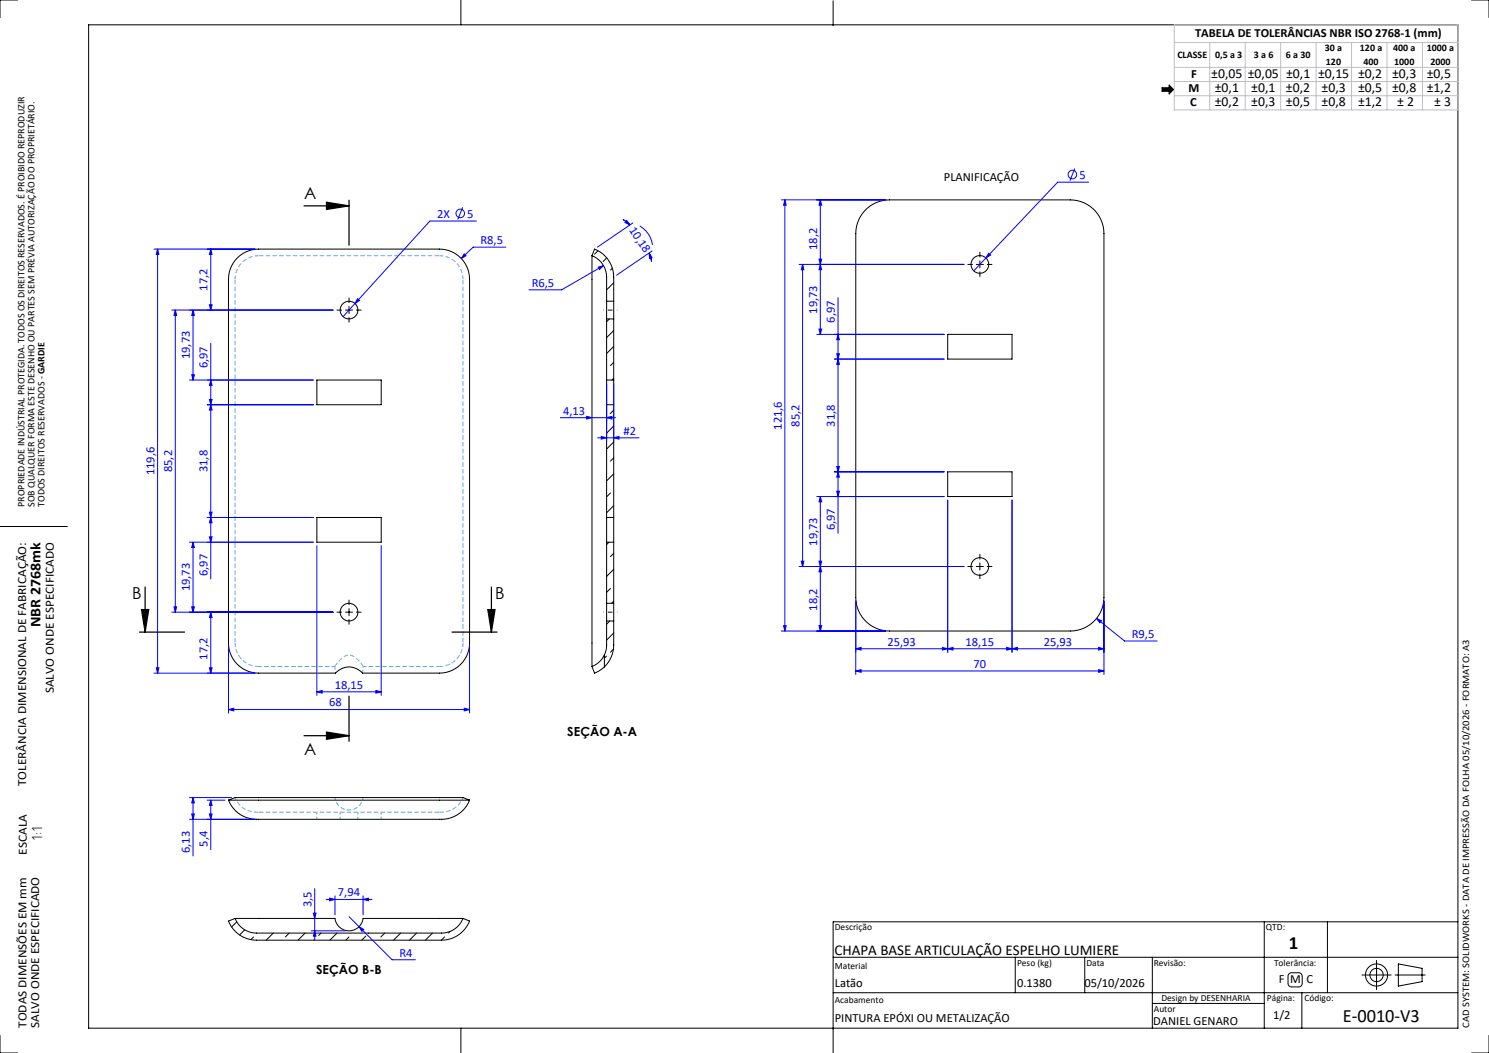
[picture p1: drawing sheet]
<svg xmlns="http://www.w3.org/2000/svg" width="420mm" height="297mm" viewBox="0 0 420 297" stroke-linecap="round" stroke-linejoin="round" font-family="sans-serif">
<path d="M102.4 188a6.4 6.4 0 0 0-4-3.3 6.3 6.3 0 0 0-3.9 3.3" fill="none" stroke="#53a9ff" stroke-width=".28" stroke-dasharray="1.3 .6" stroke-dashoffset=".1" stroke-linecap="butt"/>
<path d="M72.9 72.1a6.6 6.6 0 0 0-6.6 6.7M130.6 78.8a6.6 6.6 0 0 0-6.7-6.7M66.3 181.4a6.6 6.6 0 0 0 6.6 6.6M123.9 188a6.6 6.6 0 0 0 6.7-6.6" fill="none" stroke="#53a9ff" stroke-width=".28" stroke-dasharray="1.3 .6" stroke-dashoffset=".2" stroke-linecap="butt"/>
<path d="M66.3 78.8v102.6M130.6 181.4v-102.6" fill="none" stroke="#53a9ff" stroke-width=".28" stroke-dasharray="1.3 .6" stroke-dashoffset="-.2" stroke-linecap="butt"/>
<path d="M123.9 72.1h-51M123.9 229.1h-51" fill="none" stroke="#53a9ff" stroke-width=".28" stroke-dasharray="1.3 .6" stroke-dashoffset="-.1" stroke-linecap="butt"/>
<path d="M94.6 189.9l-.1-1.9M102.4 188l-.1 1.9" fill="none" stroke="#53a9ff" stroke-width=".28" stroke-dasharray="1.3 .6" stroke-dashoffset=".9" stroke-linecap="butt"/>
<path d="M72.9 188h21.6M102.4 188h21.5" fill="none" stroke="#53a9ff" stroke-width=".28" stroke-dasharray="1.3 .6" stroke-dashoffset=".3" stroke-linecap="butt"/>
<g fill="none" stroke="#000" stroke-width=".28">
<path d="M5 0h-5v5M25 7h386.2v283h-386.2zM130 0v7M235 .2v7M415 0h5v5M327.8 24.8h2v-.8l1.2 1.3-1.2 1.2v-.7h-2zM244.5 58.8l2.5-1.6 1.9-.6 2-.2h51a9.5 9.5 0 0 1 9.5 9.5v102.6a9.5 9.5 0 0 1-9.5 9.5h-51a9.5 9.5 0 0 1-9.5-9.5v-102.6a9.5 9.5 0 0 1 3.1-7.1zM66.9 72.7a8.5 8.5 0 0 1 6-2.4h51a8.5 8.5 0 0 1 8.5 8.5v102.6a8.5 8.5 0 0 1-8.5 8.5h-21.6a5 5 0 0 0-7.7 0h-21.7a8.5 8.5 0 0 1-8.5-8.5v-102.6a8.5 8.5 0 0 1 2.5-6.1zM167 72.1l.7-1.8a8.5 8.5 0 0 1 5.4 7.9v6.8M167 72.1a6.5 6.5 0 0 1 4.1 6.1v6.8M167 72.1v115.9M168.7 70.7l-1 1"/>
<path d="M171.1 77.3h.1M171.1 72.7l-1 1M172.7 75.7l-.5 .5M173.1 79.8l-2 2M275.4 74.6h2M276.4 73.6v2M97.4 87.5h2M98.4 86.5v2M171.1 85v5M171.1 90v80.2M171.1 85h2M171.1 90h2"/>
<path d="M171.9 90l-.8 .7M173.1 97.7l-2 2M173.1 93.2l-2 2M173.1 85v5M173.1 90v80.2M267.3 94.3h18.2v7h-18.2zM89.4 107.2h18.1v7h-18.1zM171.1 107.2h2M171.1 114.2h2M173.1 106.7l-.5 .5M173.1 102.2l-.9 .9M173.1 115.7l-1 1"/>
<path d="M172.2 139l-1.1 1.1M173.1 124.7l-2 2M173.1 133.6l-2 2M173.1 120.2l-2 2M173.1 129.1l-.9 1M267.3 133.1h18.2v7h-18.2zM0 148.5h19M89.4 146h18.1v6.9h-18.1zM171.1 146h2M171.1 152.9h2M171.8 152.9l-.7 .7M173.1 156.1l-.9 .9"/>
<path d="M173.1 142.6l-2 2M275.4 159.8h2M276.4 158.8v2M97.4 172.7h2M98.4 171.7v2M171.1 170.2v5M171.1 175.2v7.1l-.6 2.4M171.1 175.2h2M171.1 170.2h2M172 175.2l-.9 .8M172.2 166l-1.1 1.1M173.1 178.5l-2 2"/>
<path d="M173.1 160.6l-2 2M173.1 169.6l-.6 .6M173.1 170.2v5M173.1 175.2v6.7a8.5 8.5 0 0 1-2.6 6.2M167 188l.7 1.9 1.3-.7 1.5-1.1M170.5 184.7a6.5 6.5 0 0 1-3.5 3.3M170.5 184.7v3.4M171.1 185.1l-.6 .6M173 183.1l-.8 .8M64.4 225.7h68M64.4 225.7l1.9-.7h64.3l1.8 .7M64.4 225.7a8.6 8.6 0 0 0 8.5 5.4h51a8.7 8.7 0 0 0 8.5-5.4"/>
<path d="M66.3 259a6.5 6.5 0 0 0 6.1 4.2h52.1a6.5 6.5 0 0 0 6.1-4.2M66.3 259l-1.9 .8a8.5 8.5 0 0 0 8 5.4h52.1a8.5 8.5 0 0 0 7.9-5.4l-1.8-.8M66.3 259h28.2a4 4 0 0 0 3.9 3.5 4 4 0 0 0 4-3.5h28.2M66.8 260l-1.5 1.5M69 262.3l-1.4 1.4M71.5 264.3l-.7 .7M77.1 263.2l-2 2M81.6 263.2l-1.1 1.1M86.1 263.2l-2 2M88.7 265l-.1 .2M90.6 263.2l-.7 .6M95 263.2l-2 2"/>
<path d="M98.4 264.3l-.9 .9M103.2 264l-1.2 1.2M104 263.2l-.1 .1M108.5 263.2l-1.1 1.1M113 263.2l-2 2M117.5 263.2l-2 2M122 263.2l-2 2M125.4 264.3l-.9 .9M126.9 262.7l-.4 .4M235 270h176.2M286.4 270v10M306 270v10"/>
<path d="M325 270v20M356.6 260v30M363.7 274.6l.5-.2h2.1l.8 .3 .2 .5v2.2l-.3 .7-.5 .3h-2.2l-.7-.4-.3-.5v-2.1zM374.4 260v20M384.2 275h8.2M388.3 270.9v8.2M393.5 275h8.5M394.4 271.9l6.7 1.2v3.8l-6.7 1.2zM411.2 260h-176.2v37.1M0 292v5h5M130 290v7M235 280h176.2"/>
<path d="M325 283h31.6M367.2 280v10M420 292v5h-5"/>
<circle cx="276.4" cy="74.6" r="2.5"/>
<circle cx="98.4" cy="87.5" r="2.5"/>
<circle cx="276.4" cy="159.8" r="2.5"/>
<circle cx="98.4" cy="172.7" r="2.5"/>
<circle cx="388.3" cy="275" r="3.1"/>
<circle cx="388.3" cy="275" r="1.88"/>
</g>
<path d="M72.9 229.1h-.5M124.5 229.1h-.6" fill="none" stroke="#53a9ff" stroke-width=".28" stroke-dasharray="1.3 .6" stroke-linecap="butt"/>
<path d="M66.3 225a6.5 6.5 0 0 0 6.1 4.1M89.4 229.1v2M95.9 229.1v2M100.9 231.1v-2M102.4 225a4 4 0 0 1-4 3.5 4 4 0 0 1-3.9-3.5M107.5 229.1v2M124.5 229.1a6.5 6.5 0 0 0 6.1-4.1" fill="none" stroke="#53a9ff" stroke-width=".28" stroke-dasharray="1.3 .6" stroke-dashoffset=".6" stroke-linecap="butt"/>
<path d="M331.2 12h80M331.2 7h80v24h-80zM331.2 19h80M341.2 12v19M351.2 12v19M361.2 12v19M371.2 12v19M381.2 12v19M391.2 12v19M401.2 12v19M331.2 23h80M331.2 27h80" fill="none" stroke="#c0c0c0" stroke-width=".28"/>
<path d="M327.8 24.8h2v-.8l1.2 1.3-1.2 1.2v-.7h-2z" fill-rule="evenodd" fill="#000"/>
<g fill="none" stroke="#00f" stroke-width=".28">
<path d="M130.5 58.5l-1.4 3.4M220.4 56.4h29.5M221.4 56.4v121.6M221.4 56.4l.4 1.5h-.8zM231.4 56.4l.4 1.5h-.8zM231.4 56.4v37.9M303.2 47.5l-1.4 3.5M307.1 51.4h-8.8l-23.6 25M43.4 70.3h28.5M44.4 70.3v119.6M44.4 70.3l.4 1.5h-.7zM59.4 70.3v17.2"/>
<path d="M59.4 70.3l.4 1.5h-.7zM130.9 71.6l.6 .5-1.4 .8zM134.4 62.4h-13.2l-24.4 26.9M142.7 69.7h-9.2l-3.4 3.2M168.7 75.3l1.5-.4-1.1 1.1zM170.2 74.9l-11.8 6.9h-9.2M175.7 61.9l2 1.5M176.8 62.2l.9 1.2-1.4-.6zM178.5 62.9l-10 6.8M180.5 63.8a7.2 7.2 0 0 1 3.5 5.3M183.1 71.4l.8 1.3-.7 .2zM183.1 71.4l.7 2.3"/>
<path d="M183.9 70.8l-10 6.8M225.4 74.6h46.5M226.4 74.6v85.2M226.4 74.6l.4 1.5h-.8zM231 73.1h.8l-.4 1.5zM231.4 74.6l.4 1.5h-.8zM278.9 71.4l.5 .5-1.3 .9zM48.4 87.5h45.5M49.4 87.5v85.2M49.4 87.5l.4 1.5h-.7zM54.4 87.5l.4 1.5h-.7zM54.4 87.5v19.7"/>
<path d="M59.1 86h.7l-.4 1.5zM59.4 96.8v66.5M100.9 84.2l.5 .5-1.3 .9zM230.4 94.3h35.9M231 92.8h.8l-.4 1.5zM236 99.8h.8l-.4 1.5zM236.4 94.3l.4 1.5h-.8zM236.4 84v66.4M53.4 107.2h35M54.1 105.7h.7l-.4 1.5zM58.4 114.2h30M59.1 112.7h.7l-.4 1.5z"/>
<path d="M59.4 107.2l.4 1.5h-.7zM59.4 114.2l.4 1.5h-.7zM158.1 117.8h15.5M165.5 117.4l1.5 .4-1.5 .4zM171.1 117.8l1.5-.4v.8zM171.1 108.2v16.3M173.1 108.2v16.3M235.4 101.3h30.9M236.4 101.3l.4 1.5h-.8zM168.6 123.5h11.7M169.6 123.1l1.5 .4-1.5 .4zM173.1 123.5l1.5-.4v.8z"/>
<path d="M235.4 133.1h30.9M236 138.6h.8l-.4 1.5zM236 131.6h.8l-.4 1.5zM236.4 133.1l.4 1.5h-.8zM53.4 152.9h35M54.4 152.9v19.8M54.4 152.9l.4 1.5h-.7zM59.1 144.5h.7l-.4 1.5zM59.1 151.4h.7l-.4 1.5zM59.4 146l.4 1.5h-.7zM88.4 146h-30M89.4 153.9v42.2"/>
<path d="M107.5 153.9v42.2M225.4 159.8h46.5M226 158.3h.8l-.4 1.5zM231 158.3h.8l-.4 1.5zM231.4 159.8l.4 1.5h-.8zM231.4 140.1l.4 1.5h-.8zM231.4 140.1v37.9M266.3 140.1h-35.9M267.3 141.1v42.9M285.5 141.1v42.9M48.4 172.7h45.5M49.1 171.2h.7l-.4 1.5z"/>
<path d="M54.1 171.2h.7l-.4 1.5zM59.4 172.7l.4 1.5h-.7zM59.4 172.7v17.2M220.4 178h29.5M221 176.5h.8l-.4 1.5zM231 176.5h.8l-.4 1.5zM241.4 169.5v20.7M309.3 174.4l1.4 .7-.5 .6zM309.3 174.4l7.9 6.4h9.2M311.4 169.5v20.7M43.4 189.9h28.5M44.1 188.4h.7l-.4 1.5z"/>
<path d="M59.1 188.4h.7l-.4 1.5zM64.4 182.4v18.7M89.4 195.1l1.5-.3v.7zM89.4 195.1h18.1M106 194.8l1.5 .3-1.5 .4zM130.9 199.8l1.5 .3-1.5 .4zM132.4 182.4v18.7M241.4 183l1.5-.4v.8zM241.4 189.2l1.5-.3v.7zM241.4 189.2h70M265.8 182.6l1.5 .4-1.5 .4zM267.3 183l1.5-.4v.8z"/>
<path d="M284 182.6l1.5 .4-1.5 .4zM285.5 183l1.5-.4v.8zM309.9 188.9l1.5 .3-1.5 .4zM309.9 182.6l1.5 .4-1.5 .4zM311.4 183h-70M64.4 200.1l1.5-.3v.7zM64.4 200.1h68M53.4 231.1h18.5M53.4 225h11.9M54.1 229.6h.7l-.4 1.5zM54.4 225l.4 1.5h-.7zM54.4 225v16.4"/>
<path d="M58.4 225.7h5M59.1 229.6h.7l-.4 1.5zM59.4 225.7l.4 1.5h-.7zM59.4 225.7v13.9M88.4 257.5h.7l-.3 1.5zM88.8 250.7v14.3M92 253.7h12.9M93 253.3l1.5 .4-1.5 .4zM94.5 252.7v5.3M98.4 258.5l2.9 2.9M102.4 253.7l1.5-.4v.8zM102.4 252.7v5.3"/>
<path d="M87.8 262.5h9.6M88.8 262.5l.3 1.5h-.7zM101.3 261.4l1.3 .8-.5 .5zM101.3 261.4l9.3 9.3h6.6"/>
<circle cx="302.5" cy="49.2" r="1.21"/>
<circle cx="129.8" cy="60.2" r="1.21"/>
</g>
<path d="M85.7 58.1h12.7M92.1 57l6.3 1.1-6.3 1zM98.4 56.5v12.7M39.3 178.3h12.8M39.9 171.9h2.1l-1.1 6.4zM40.9 165.6v12.7M127.5 178.3h12.7M137.6 171.9h2l-1 6.4zM138.6 165.6v12.7M98.4 196.4v12.7M85.7 207.5h12.7M92.1 206.5l6.3 1-6.3 1z" fill="none" stroke="#000" stroke-width=".35"/>
<path d="M170.1 87.5h4M174.1 172.7h-4" fill="none" stroke="#000" stroke-width=".28" stroke-dasharray="15.2 1.3 1.3 1.3" stroke-dashoffset="15.1" stroke-linecap="butt"/>
<g fill="none" stroke="#000" stroke-width=".28" stroke-dasharray="15.2 1.3 1.3 1.3" stroke-linecap="butt">
<path d="M274.4 74.6h-1.5M276.4 72.6v-1.5M276.4 76.6v1.5M278.4 74.6h1.5M96.4 87.5h-1.5M98.4 85.5v-1.5M98.4 89.5v1.5M100.4 87.5h1.5M274.4 159.8h-1.5M276.4 157.8v-1.5M278.4 159.8h1.5M96.4 172.7h-1.5"/>
<path d="M98.4 170.7v-1.5M98.4 174.7v1.5M100.4 172.7h1.5M276.4 161.8v1.5"/>
</g>
<g fill="#000">
<path d="M92.1 57l6.3 1.1-6.3 1zM92.1 206.5l6.3 1-6.3 1z"/>
<path d="M137.6 171.9h2l-1 6.4zM39.9 171.9h2.1l-1.1 6.4z"/>
</g>
<g fill="#00f">
<path d="M183.1 71.4l.8 1.3-.7 .2zM176.8 62.2l.9 1.2-1.4-.6z"/>
<path d="M102.4 253.7l1.5-.4v.8zM93 253.3l1.5 .4-1.5 .4z"/>
<path d="M100.9 84.2l-.8 1.4 1.3-.9zM130.9 71.6l-.8 1.3 1.4-.8zM169.6 123.1l1.5 .4-1.5 .4zM173.1 123.5l1.5-.4v.8zM168.7 75.3l.4 .7 1.1-1.1zM309.3 174.4l.9 1.3 .5-.6zM278.9 71.4l-.8 1.4 1.3-.9zM101.3 261.4l.8 1.3 .5-.5z"/>
<path d="M241.4 189.2l1.5-.3v.7zM309.9 188.9l1.5 .3-1.5 .4zM285.5 183l1.5-.4v.8zM309.9 182.6l1.5 .4-1.5 .4z"/>
<path d="M64.4 200.1l1.5-.3v.7zM130.9 199.8l1.5 .3-1.5 .4z"/>
<path d="M267.3 183l1.5-.4v.8zM284 182.6l1.5 .4-1.5 .4z"/>
<path d="M89.4 195.1l1.5-.3v.7zM106 194.8l1.5 .3-1.5 .4z"/>
<path d="M265.8 182.6l1.5 .4-1.5 .4zM241.4 183l1.5-.4v.8z"/>
<path d="M44.1 188.4h.7l-.4 1.5zM44.4 70.3l.4 1.5h-.7zM59.1 86h.7l-.4 1.5zM59.4 70.3l.4 1.5h-.7z"/>
<path d="M54.1 229.6h.7l-.4 1.5zM54.4 225l.4 1.5h-.7zM59.1 229.6h.7l-.4 1.5zM59.4 225.7l.4 1.5h-.7z"/>
<path d="M54.1 105.7h.7l-.4 1.5zM54.4 87.5l.4 1.5h-.7zM236 99.8h.8l-.4 1.5zM236.4 94.3l.4 1.5h-.8zM231 92.8h.8l-.4 1.5zM231.4 74.6l.4 1.5h-.8z"/>
<path d="M59.1 151.4h.7l-.4 1.5zM59.4 146l.4 1.5h-.7zM231 158.3h.8l-.4 1.5zM231.4 140.1l.4 1.5h-.8z"/>
<path d="M49.4 87.5l.4 1.5h-.7zM49.1 171.2h.7l-.4 1.5zM59.4 172.7l.4 1.5h-.7zM59.1 188.4h.7l-.4 1.5zM59.4 107.2l.4 1.5h-.7zM59.1 112.7h.7l-.4 1.5zM59.4 114.2l.4 1.5h-.7zM59.1 144.5h.7l-.4 1.5zM54.4 152.9l.4 1.5h-.7zM54.1 171.2h.7l-.4 1.5zM221.4 56.4l.4 1.5h-.8zM221 176.5h.8l-.4 1.5zM231.4 159.8l.4 1.5h-.8zM231 176.5h.8l-.4 1.5zM231.4 56.4l.4 1.5h-.8zM231 73.1h.8l-.4 1.5zM226.4 74.6l.4 1.5h-.8zM226 158.3h.8l-.4 1.5zM236.4 133.1l.4 1.5h-.8zM236 138.6h.8l-.4 1.5zM236.4 101.3l.4 1.5h-.8zM236 131.6h.8l-.4 1.5z"/>
<path d="M88.4 257.5h.7l-.3 1.5zM88.8 262.5l.3 1.5h-.7z"/>
<path d="M165.5 117.4l1.5 .4-1.5 .4zM171.1 117.8l1.5-.4v.8z"/>
</g>
<g font-size="5.3">
<text x="363.5" y="267.6">1</text>
<text x="378.8" y="288.1">E-0010-V3</text>
</g>
<g font-size="4.7">
<text x="85.7" y="56.1">A</text>
<text x="37.3" y="169.1">B</text>
<text x="139.7" y="169.1">B</text>
<text x="85.7" y="212.8">A</text>
</g>
<text font-size="4.3" x="12" y="237.1" transform="rotate(-90 12 237.1)">1:1</text>
<g font-size="4.2">
<text x="11.5" y="176.9" transform="rotate(-90 11.5 176.9)">NBR 2768mk</text>
<text x="235.4" y="269.3">CHAPA BASE ARTICULAÇÃO ESPELHO LUMIERE</text>
</g>
<g font-size="3.9">
<text x="341.7" y="22">±0,05</text>
<text x="352" y="21.9">±0,05</text>
<text x="362.8" y="21.9">±0,1</text>
<text x="371.8" y="21.9">±0,15</text>
<text x="383.1" y="21.9">±0,2</text>
<text x="392.7" y="21.9">±0,3</text>
<text x="402.4" y="21.9">±0,5</text>
<text x="342.6" y="25.9">±0,1</text>
<text x="352.9" y="25.9">±0,1</text>
<text x="362.7" y="25.9">±0,2</text>
<text x="372.8" y="25.9">±0,3</text>
<text x="383.1" y="25.9">±0,5</text>
<text x="392.7" y="25.9">±0,8</text>
<text x="402.4" y="25.9">±1,2</text>
<text x="342.6" y="30">±0,2</text>
<text x="352.9" y="30">±0,3</text>
<text x="362.7" y="30">±0,5</text>
<text x="372.8" y="30">±0,8</text>
<text x="383.1" y="30">±1,2</text>
<text x="394.1" y="30">± 2</text>
<text x="404.5" y="30">± 3</text>
</g>
<g font-size="3.5">
<text x="337.1" y="10.6">TABELA DE TOLERÂNCIAS NBR ISO 2768-1 (mm)</text>
<text x="336" y="22">F</text>
<text x="335.2" y="25.9">M</text>
<text x="335.7" y="30">C</text>
<text x="266.3" y="51">PLANIFICAÇÃO</text>
<text x="15.2" y="195.6" transform="rotate(-90 15.2 195.6)">SALVO ONDE ESPECIFICADO</text>
<text x="160" y="207.6">SEÇÃO A-A</text>
<text x="7.4" y="221.7" transform="rotate(-90 7.4 221.7)">TOLERÂNCIA DIMENSIONAL DE FABRICAÇÃO:</text>
<text x="7.6" y="241" transform="rotate(-90 7.6 241)">ESCALA</text>
<text x="89.2" y="274.8">SEÇÃO B-B</text>
<text x="235.5" y="278.3">Latão</text>
<text x="286.9" y="278.5">0.1380</text>
<text x="305.9" y="278.5">05/10/2026</text>
<text x="360.7" y="277.4">F M C</text>
<text x="359.1" y="287.5">1/2</text>
<text x="7.5" y="289.9" transform="rotate(-90 7.5 289.9)">TODAS DIMENSÕES EM mm</text>
<text x="11" y="289.9" transform="rotate(-90 11 289.9)">SALVO ONDE ESPECIFICADO</text>
<text x="235.5" y="288.4">PINTURA EPÓXI OU METALIZAÇÃO</text>
<text x="325.3" y="289.1">DANIEL GENARO</text>
</g>
<g font-size="3.5" fill="#00f">
<text x="304.5" y="50.5">5</text>
<text x="123.3" y="61.5">2X</text>
<text x="131.8" y="61.5">5</text>
<text x="177.4" y="64.9" transform="rotate(56 177.4 64.9)">10,18</text>
<text x="135.5" y="68.8">R8,5</text>
<text x="230.5" y="70.6" transform="rotate(-90 230.5 70.6)">18,2</text>
<text x="58.6" y="82" transform="rotate(-90 58.6 82)">17,2</text>
<text x="150" y="80.9">R6,5</text>
<text x="230.5" y="88.5" transform="rotate(-90 230.5 88.5)">19,73</text>
<text x="235.5" y="91" transform="rotate(-90 235.5 91)">6,97</text>
<text x="53.6" y="101.3" transform="rotate(-90 53.6 101.3)">19,73</text>
<text x="58.6" y="103.9" transform="rotate(-90 58.6 103.9)">6,97</text>
<text x="158.9" y="116.9">4,13</text>
<text x="175.9" y="122.6">#2</text>
<text x="220.5" y="121.2" transform="rotate(-90 220.5 121.2)">121,6</text>
<text x="225.5" y="120.3" transform="rotate(-90 225.5 120.3)">85,2</text>
<text x="235.5" y="120.3" transform="rotate(-90 235.5 120.3)">31,8</text>
<text x="43.6" y="134.1" transform="rotate(-90 43.6 134.1)">119,6</text>
<text x="48.6" y="133.2" transform="rotate(-90 48.6 133.2)">85,2</text>
<text x="58.6" y="133.2" transform="rotate(-90 58.6 133.2)">31,8</text>
<text x="235.5" y="149.6" transform="rotate(-90 235.5 149.6)">6,97</text>
<text x="230.5" y="153.9" transform="rotate(-90 230.5 153.9)">19,73</text>
<text x="53.6" y="166.8" transform="rotate(-90 53.6 166.8)">19,73</text>
<text x="58.6" y="162.5" transform="rotate(-90 58.6 162.5)">6,97</text>
<text x="230.5" y="172.2" transform="rotate(-90 230.5 172.2)">18,2</text>
<text x="319.2" y="179.9">R9,5</text>
<text x="250.3" y="182.1">25,93</text>
<text x="272.4" y="182.1">18,15</text>
<text x="294.4" y="182.1">25,93</text>
<text x="58.6" y="186.1" transform="rotate(-90 58.6 186.1)">17,2</text>
<text x="274.6" y="188.4">70</text>
<text x="94.4" y="194.2">18,15</text>
<text x="92.9" y="199.2">68</text>
<text x="58.6" y="238.8" transform="rotate(-90 58.6 238.8)">5,4</text>
<text x="53.6" y="240.6" transform="rotate(-90 53.6 240.6)">6,13</text>
<text x="87.9" y="255.9" transform="rotate(-90 87.9 255.9)">3,5</text>
<text x="95.3" y="252.8">7,94</text>
<text x="112.7" y="269.8">R4</text>
</g>
<g font-size="2.8">
<text x="332.1" y="16.5">CLASSE</text>
<text x="342.7" y="16.5">0,5 a 3</text>
<text x="353.7" y="16.5">3 a 6</text>
<text x="362.7" y="16.5">6 a 30</text>
<text x="373.7" y="14.4">30 a</text>
<text x="383.6" y="14.4">120 a</text>
<text x="392.9" y="14.4">400 a</text>
<text x="402.4" y="14.4">1000 a</text>
<text x="374" y="18.3">120</text>
<text x="384.6" y="18.3">400</text>
<text x="393.2" y="18.3">1000</text>
<text x="403.5" y="18.3">2000</text>
<text x="6.9" y="143" transform="rotate(-90 6.9 143)">PROPRIEDADE INDÚSTRIAL PROTEGIDA. TODOS OS DIREITOS RESERVADOS. É PROIBIDO REPRODUZIR</text>
<text x="9.7" y="143" transform="rotate(-90 9.7 143)">SOB QUALQUER FORMA ESTE DESENHO OU PARTES SEM PRÉVIA AUTORIZAÇÃO DO PROPRIETÁRIO.</text>
<text x="12.5" y="143" transform="rotate(-90 12.5 143)">TODOS DIREITOS RESERVADOS - GARDIE</text>
<text x="414.4" y="289.9" transform="rotate(-90 414.4 289.9)">CAD SYSTEM: SOLIDWORKS - DATA DE IMPRESSÃO DA FOLHA 05/10/2026 - FORMATO: A3</text>
</g>
<g font-size="2.7">
<text x="235.5" y="262.3">Descrição</text>
<text x="357.1" y="262.3">QTD:</text>
<text x="235.5" y="273.2">Material</text>
<text x="286.9" y="272.3">Peso (kg)</text>
<text x="306.4" y="272.3">Data</text>
<text x="325.5" y="272.4">Revisão:</text>
<text x="359.4" y="272.4">Tolerância:</text>
<text x="235.5" y="282.8">Acabamento</text>
<text x="325.5" y="285.5">Autor</text>
<text x="327.6" y="282.3">Design by DESENHARIA</text>
<text x="357.4" y="282.3">Página:</text>
<text x="368" y="282.3">Código:</text>
</g>
</svg>
